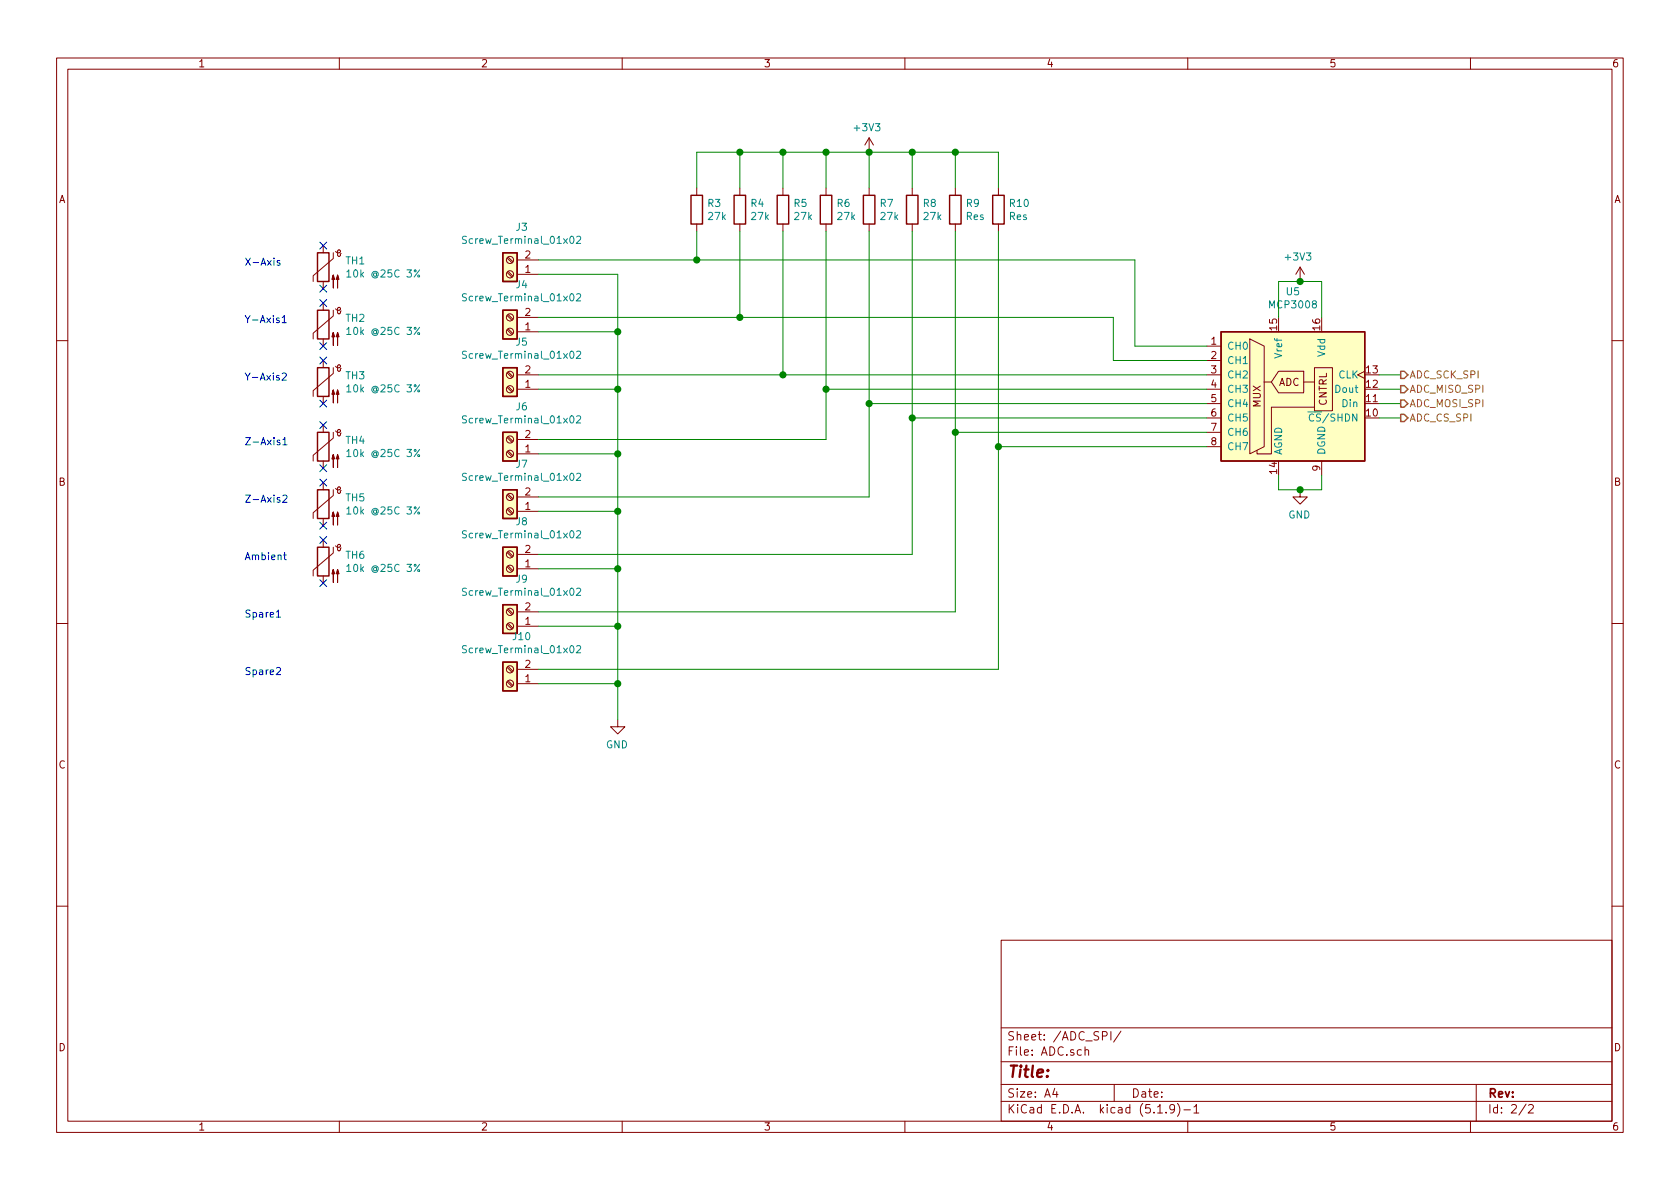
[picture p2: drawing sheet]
<svg xmlns="http://www.w3.org/2000/svg" width="297mm" height="210mm" viewBox="0 0 297 210" stroke-linecap="round" stroke-linejoin="round" font-family="sans-serif">
<g fill="none" stroke="#840000" stroke-width=".18">
<path d="M10 10.3h277v189.9h-277zM12 12.2h273v186.1h-273zM60 10.3v1.9M110 10.3v1.9M160 10.3v1.9M210 10.3v1.9M260 10.3v1.9M123.2 33.3v1.2M123.2 39.6v1.3M130.8 33.3v1.2M130.8 39.6v1.3M138.4 33.3v1.2"/>
<path d="M138.4 39.6v1.3M146 33.3v1.2M146 39.6v1.3M153.7 24.4v2.5M153.7 33.3v1.2M153.7 39.6v1.3M153.7 24.4l.7 1.2M153.7 24.4l-.8 1.2M161.3 33.3v1.2M161.3 39.6v1.3M168.9 33.3v1.2M168.9 39.6v1.3"/>
<path d="M176.5 33.3v1.2M176.5 39.6v1.3M57.1 43.4v1.3M57.1 49.8v1.2M57.1 53.6v1.3M57.1 59.9v1.3M58.9 44.7v1l-3.5 3.1v1M58.9 54.9v1l-3.5 3v1M59.3 44.4l.3 .3h.3l.3-.1v-.3l-.3-.1-.2 .2v.8l.2 .1 .3-.1v-.2l.1-.2M59.3 54.6l.3 .3h.3l.3-.2v-.2l-.3-.1-.2 .1v.8l.2 .2 .3-.1v-.3l.1-.1M89.7 55.8l.8 .8M89.7 58.3l.8 .9"/>
<path d="M89.7 45.6l.8 .9M89.7 48.2l.8 .8M89.8 55.6l.9 .9M89.8 58.2l.9 .8M89.8 45.5l.9 .8M89.8 48l.9 .8M91.4 58.7h3.8M91.4 56.1h3.8M91.4 48.5h3.8M91.4 46h3.8M221 59.9l2.5 1.3v17.8l-2.5 1.3zM229.9 47.2l.7 1.3"/>
<path d="M229.9 47.2v2.6M229.9 47.2l-.8 1.3M10 60.2h2M57.1 63.7v1.3M57.1 70.1v1.3M57.1 75.2v1.2M58.9 76.4v1.1l-3.5 3v1M58.9 65v1l-3.5 3.1v1M59.3 76.2l.3 .2 .3 .1 .3-.2v-.2l-.3-.2-.2 .2v.8l.2 .2 .3-.1v-.3l.1-.1M59.3 64.8l.3 .2h.3l.3-.1v-.3l-.3-.1-.2 .2v.8l.2 .2 .3-.2v-.2l.1-.2M89.7 77.4l.8 .8M89.7 79.9l.8 .9"/>
<path d="M89.7 66l.8 .8M89.7 68.5l.8 .8M89.8 77.2l.9 .8M89.8 79.8l.9 .8M89.8 65.8l.9 .8M89.8 68.3l.9 .9M91.4 66.3h3.8M91.4 68.8h3.8M91.4 77.7h3.8M213.4 61.2h2.5M213.4 63.7h2.5M213.4 66.3h2.5"/>
<path d="M213.4 68.8h2.5M213.4 71.4h2.5M213.4 73.9h2.5M213.4 76.4h2.5M213.4 79h2.5M223.5 67.6h1.3M226.1 65.7h4.4v3.8h-4.4l-1.3-1.9zM230.5 67.6h1.9M232.4 65h3.2v7.6h-3.2zM232.4 72h-7.6v8.3h-2.6v-.7M241.3 65.7l-1.3 .6 1.3 .6M285 60.2h2"/>
<path d="M57.1 81.5v1.3M57.1 85.3v1.3M57.1 91.7v1.3M57.1 95.5v1.3M58.9 96.8v1l-3.5 3v1M58.9 86.6v1l-3.5 3.1v1M59.3 96.5l.3 .3h.3l.3-.2v-.2l-.3-.1-.2 .1v.8l.2 .2 .3-.1v-.3l.1-.1M59.3 86.4l.3 .2h.3l.3-.1v-.3l-.3-.1-.2 .2v.8l.2 .1 .3-.1v-.2l.1-.2M89.7 97.7l.8 .8M89.7 87.5l.8 .9M89.7 90.1l.8 .8M89.8 97.5l.9 .9"/>
<path d="M89.8 87.4l.9 .8M89.8 89.9l.9 .8M91.4 98h3.8M91.4 90.4h3.8M91.4 87.9h3.8M91.4 80.3h3.8M229.9 86.6v1.3h-1.3l1.3 1.2 1.2-1.2h-1.2M233.7 81.5v2.6M10 110.3h2M57.1 101.8v1.3M89.7 107.9l.8 .8M89.7 110.4l.8 .8"/>
<path d="M89.7 100.2l.8 .9M89.7 118l.8 .9M89.8 107.7l.9 .8M89.8 110.2l.9 .9M89.8 100.1l.9 .8M89.8 117.9l.9 .8M91.4 110.7h3.8M91.4 108.2h3.8M91.4 100.6h3.8M91.4 118.4h3.8M285 110.3h2M89.7 120.6l.8 .8"/>
<path d="M89.8 120.4l.9 .8M91.4 120.9h3.8M109.2 127.2v1.3h-1.3l1.3 1.3 1.3-1.3h-1.3M10 160.2h2M177 166.3h108v32h-108zM285 160.2h2M60 198.3v1.9M110 198.3v1.9M160 198.3v1.9M177 194.8h108M177 191.8h108M177 187.8h108"/>
<path d="M177 181.8h108M186.5 192.5l-.4 1h1M186.8 193v1M191.8 185.7l.2-.1 .4 .1 .1 .9M191.8 185.1v1.5M194.9 183.2l.7-.1 .2-.2-.2-.4-.7-.1v1.5M196.4 182.4v1.5M197 191.8v3M198.2 182.3l-1.3 2M204.7 196.8h.8M206.2 196.7v.1M207.7 196l-.1 .1a.48 .48 0 0 1-.6 .1l-.2-.2 .2-.6a.48 .48 0 0 1 .6 .1 1.27 1.27 0 0 1-.2 1.2l-.4 .1"/>
<path d="M208.2 195.1a1.71 1.71 0 0 1 0 2.3M209.3 196.3h1.2M210 198.3v1.9M211.1 195.8l.4-.5v1.5M211.1 196.8h.9M260 198.3v1.9M261 191.8v6.5M269.8 195.2l-1.2 2M270.3 195.5l.2-.2h.3l.3 .5-.9 1h.9"/>
<circle cx="90.2" cy="56.1" r=".63"/>
<circle cx="90.2" cy="46" r=".63"/>
<circle cx="90.2" cy="58.7" r=".63"/>
<circle cx="90.2" cy="48.5" r=".63"/>
<circle cx="90.2" cy="77.7" r=".63"/>
<circle cx="90.2" cy="68.8" r=".63"/>
<circle cx="90.2" cy="66.3" r=".63"/>
<circle cx="90.2" cy="87.9" r=".63"/>
<circle cx="90.2" cy="80.3" r=".63"/>
<circle cx="90.2" cy="90.4" r=".63"/>
<circle cx="90.2" cy="98" r=".63"/>
<circle cx="90.2" cy="110.7" r=".63"/>
<circle cx="90.2" cy="108.2" r=".63"/>
<circle cx="90.2" cy="118.4" r=".63"/>
<circle cx="90.2" cy="100.6" r=".63"/>
<circle cx="90.2" cy="120.9" r=".63"/>
</g>
<g fill="none" stroke="#840000" stroke-width=".25">
<path d="M122.2 34.5h2v5.1h-2zM129.8 34.5h2v5.1h-2zM137.4 34.5h2v5.1h-2zM145 34.5h2.1v5.1h-2.1zM152.7 34.5h2v5.1h-2zM160.3 34.5h2v5.1h-2zM167.9 34.5h2v5.1h-2zM175.5 34.5h2v5.1h-2zM56.1 44.7h2.1v5.1h-2.1zM56.1 54.9h2.1v5h-2.1zM88.9 54.9h2.5v5h-2.5zM88.9 44.7h2.5v5.1h-2.5z"/>
<path d="M215.9 58.7h25.4v22.8h-25.4zM56.1 76.4h2.1v5.1h-2.1zM56.1 65h2.1v5.1h-2.1zM88.9 76.4h2.5v5.1h-2.5zM88.9 65h2.5v5.1h-2.5zM56.1 96.8h2.1v5h-2.1zM56.1 86.6h2.1v5.1h-2.1zM88.9 96.8h2.5v5h-2.5zM88.9 86.6h2.5v5.1h-2.5zM88.9 106.9h2.5v5.1h-2.5zM88.9 117.1h2.5v5.1h-2.5z"/>
</g>
<g fill="#ffffc2" stroke="#ffffc2" stroke-width=".18">
<path d="M88.9 106.9h2.5v5.1h-2.5z"/>
<path d="M88.9 96.8h2.5v5h-2.5z"/>
<path d="M215.9 58.7h25.4v22.8h-25.4z"/>
<path d="M88.9 86.6h2.5v5.1h-2.5z"/>
<path d="M88.9 76.4h2.5v5.1h-2.5z"/>
<path d="M88.9 65h2.5v5.1h-2.5z"/>
<path d="M88.9 54.9h2.5v5h-2.5z"/>
<path d="M88.9 44.7h2.5v5.1h-2.5z"/>
<path d="M88.9 117.1h2.5v5.1h-2.5z"/>
</g>
<g fill="none" stroke="#008484" stroke-width=".18">
<path d="M61.3 48.1l.4-.4v1.3M61.3 58.2l.4-.3v1.3M61.3 49h.8M61.3 59.2h.8M74.2 47.7l-1 1.3M74.2 57.9l-1 1.3M82.5 52l-.5-.1-.2 .2 .1 .4 .5 .2 .1 .3-.3 .2h-.4M82.5 41.9l-.5-.1-.2 .1 .1 .4 .5 .3 .1 .2-.3 .2h-.4M102 52.1l.4-.2 .3 .4-.1 .2-.7 .7h.8M102 41.9l.4-.1 .3 .3-.1 .2-.7 .7h.8M61.3 79.8l.4-.3v1.2M61.3 68.4l.4-.4v1.3"/>
<path d="M61.3 69.3h.8M74.2 79.5l-1 1.2M74.2 68l-1 1.3M82.5 73.6l-.5-.1-.2 .2 .1 .4 .5 .2 .1 .3-.3 .2-.4-.1M82.5 62.2l-.5-.1-.2 .1 .1 .5 .5 .2 .1 .2-.3 .3-.4-.1M102 73.7l.4-.2 .3 .4-.1 .2-.7 .7h.8M102 62.2l.4-.1 .3 .4-.1 .2-.7 .7h.8M231.2 72.8h1.3M232.3 73.3a.51 .51 0 0 0-.6 0 .51 .51 0 0 0-.2 .6 .46 .46 0 0 0 .2 .5 .46 .46 0 0 0 .6-.1M61.3 90l.4-.4v1.3M61.3 90.9h.8M61.3 80.7h.8"/>
<path d="M74.2 99.8l-1 1.3M74.2 89.6l-1 1.3M82.5 93.9l-.5-.1-.2 .2 .1 .4 .5 .2 .1 .3-.3 .2h-.4M82.5 83.8l-.5-.1-.2 .1 .1 .4 .5 .3 .1 .2-.3 .3-.4-.1M102 94l.4-.2 .3 .4-.1 .2-.7 .7h.8M102 83.8l.4-.1 .3 .3-.1 .2-.7 .8h.8M61.3 100.1l.4-.3v1.3M61.3 101.1h.8M82.5 104.1l-.5-.1-.2 .1 .1 .5 .5 .2 .1 .2-.3 .3-.4-.1M82.5 114.2h-.5l-.2 .1 .1 .4 .5 .3 .1 .2-.3 .2h-.4M102 104.1l.4-.1 .3 .4-.1 .2-.7 .7h.8M102 114.3l.4-.1 .3 .3-.1 .2-.7 .7h.8"/>
<circle cx="74" cy="59" r=".18"/>
<circle cx="74" cy="48.8" r=".18"/>
<circle cx="74" cy="69.1" r=".18"/>
<circle cx="74" cy="90.7" r=".18"/>
<circle cx="74" cy="80.6" r=".18"/>
<circle cx="74" cy="100.9" r=".18"/>
</g>
<g fill="#840000" stroke="#840000" stroke-width=".18">
<path d="M59.7 48.6l.2 .8h-.5l.3-.8v2.3z"/>
<path d="M58.9 48.6l.3 .8h-.5l.2-.8v2.3z"/>
<path d="M59.7 100.7l.2 .8h-.5l.3-.8v2.3z"/>
<path d="M58.9 100.7l.3 .8h-.5l.2-.8v2.3z"/>
<path d="M59.7 90.5l.2 .8h-.5l.3-.8v2.3z"/>
<path d="M58.9 90.5l.3 .8h-.5l.2-.8v2.3z"/>
<path d="M59.7 80.4l.2 .7h-.5l.3-.7v2.3z"/>
<path d="M58.9 80.4l.3 .7h-.5l.2-.7v2.3z"/>
<path d="M59.7 69l.2 .7h-.5l.3-.7v2.2z"/>
<path d="M58.9 69l.3 .7h-.5l.2-.7v2.2z"/>
<path d="M59.7 58.8l.2 .8h-.5l.3-.8v2.3z"/>
<path d="M58.9 58.8l.3 .8h-.5l.2-.8v2.3z"/>
</g>
<g fill="none" stroke="#008400" stroke-width=".18">
<path d="M123.2 33.3v-6.4h53.3v6.4M130.8 26.9v6.4M138.4 26.9v6.4M146 26.9v6.4M153.7 26.9v6.4M161.3 26.9v6.4M168.9 26.9v6.4M95.2 56.1h101.6v7.6h16.6M95.2 48.5h14v78.7M95.2 58.7h14M95.2 46h105.5v15.2h12.7M123.2 40.9v5.1"/>
<path d="M130.8 40.9v15.2M138.4 40.9v25.4M146 40.9v36.8h-50.8M153.7 40.9v47h-58.5M161.3 40.9v57.1h-66.1M168.9 40.9v67.3h-73.7M176.5 40.9v77.5h-81.3M226.1 56.1v-6.3h7.6v6.3M95.2 68.8h14M95.2 66.3h118.2M146 68.8h67.4M153.7 71.4h59.7"/>
<path d="M161.3 73.9h52.1M168.9 76.4h44.5M176.5 79h36.9M243.8 73.9h3.8M243.8 71.4h3.8M243.8 68.8h3.8M243.8 66.3h3.8M95.2 90.4h14M95.2 80.3h14M226.1 84.1v2.5h7.6v-2.5M95.2 110.7h14M95.2 100.6h14"/>
<path d="M95.2 120.9h14"/>
</g>
<path d="M247.6 65.7h.7l.6 .6-.6 .6h-.7zM247.6 73.3h.7l.6 .6-.6 .6h-.7zM247.6 70.7h.7l.6 .7-.6 .6h-.7zM247.6 68.2h.7l.6 .6-.6 .7h-.7z" fill="none" stroke="#848400" stroke-width=".25"/>
<g fill="none" stroke="#0000c2" stroke-width=".18">
<path d="M49.5 46.1h-.3l-.2 .1v.2l.5 .2v.3h-.5M49.9 56.2l.4-.4v1.3M49.9 57.1h.7M49.5 77.9l-.3-.1-.2 .2v.2l.5 .1v.3h-.5M49.9 66.1l.5-.1 .2 .1v.2v.2l-.8 .7h.8M50 77.7l.4-.3v1.3M50 78.7h.7M50 87.7l.5-.2 .2 .4-.7 .9h.7M50.1 98.1h.5M50.3 97.7v1.1l.3 .2M48.9 118.2l.5-.2 .2 .4-.8 .9h.8M48.9 108.2l.3-.3v1.2"/>
<path d="M48.9 109.1h.7"/>
</g>
<g fill="#008400" stroke="#008400" stroke-width=".25">
<circle cx="109.2" cy="68.8" r=".51"/>
<circle cx="130.8" cy="56.1" r=".51"/>
<circle cx="123.2" cy="46" r=".51"/>
<circle cx="138.4" cy="66.3" r=".51"/>
<circle cx="146.1" cy="68.8" r=".51"/>
<circle cx="130.8" cy="26.9" r=".51"/>
<circle cx="153.7" cy="71.4" r=".51"/>
<circle cx="109.2" cy="120.9" r=".51"/>
<circle cx="229.9" cy="86.6" r=".51"/>
<circle cx="109.2" cy="58.7" r=".51"/>
<circle cx="168.9" cy="26.9" r=".51"/>
<circle cx="176.5" cy="79" r=".51"/>
<circle cx="109.2" cy="80.3" r=".51"/>
<circle cx="161.3" cy="26.9" r=".51"/>
<circle cx="229.9" cy="49.8" r=".51"/>
<circle cx="109.2" cy="90.4" r=".51"/>
<circle cx="168.9" cy="76.4" r=".51"/>
<circle cx="153.7" cy="26.9" r=".51"/>
<circle cx="109.2" cy="100.6" r=".51"/>
<circle cx="146.1" cy="26.9" r=".51"/>
<circle cx="161.3" cy="73.9" r=".51"/>
<circle cx="109.2" cy="110.7" r=".51"/>
<circle cx="138.4" cy="26.9" r=".51"/>
</g>
<g fill="none" stroke="#000084" stroke-width=".18">
<path d="M56.5 53l1.3 1.2M56.5 42.8l1.3 1.2M56.5 50.4l1.3 1.3M57.8 53l-1.3 1.2M57.8 42.8l-1.3 1.2M57.8 50.4l-1.3 1.3M56.5 74.6l1.3 1.2M56.5 70.8l1.3 1.2M56.5 63.1l1.3 1.3M56.5 60.6l1.3 1.2M57.8 74.6l-1.3 1.2M57.8 70.8l-1.3 1.2"/>
<path d="M57.8 63.1l-1.3 1.3M57.8 60.6l-1.3 1.2M56.5 94.9l1.3 1.2M56.5 92.3l1.3 1.3M56.5 84.7l1.3 1.2M56.5 82.2l1.3 1.2M57.8 94.9l-1.3 1.2M57.8 92.3l-1.3 1.3M57.8 84.7l-1.3 1.2M57.8 82.2l-1.3 1.2M56.5 102.5l1.3 1.2M57.8 102.5l-1.3 1.2"/>
</g>
<text font-size="2.8" fill="#840000" x="178" y="190.5">Title:</text>
<g font-size="2.1" fill="#840000">
<text x="178" y="184">Sheet: /ADC_SPI/</text>
<text x="178" y="186.7">File: ADC.sch</text>
<text x="178" y="196.9">KiCad E.D.A. kicad (5.1.9)-1</text>
<text x="178" y="194.1">Size: A4</text>
<text x="200" y="194.1">Date:</text>
<text x="263" y="194.1">Rev:</text>
<text x="263" y="196.9">Id: 2/2</text>
</g>
<g font-size="1.8" fill="#840000">
<text x="35" y="11.9">1</text>
<text x="85" y="11.9">2</text>
<text x="135" y="11.9">3</text>
<text x="185" y="11.9">4</text>
<text x="235" y="11.9">5</text>
<text x="285" y="11.9">6</text>
<text x="10.4" y="35.9">A</text>
<text x="285.4" y="35.9">A</text>
<text x="92.9" y="45.7">2</text>
<text x="92.9" y="48.3">1</text>
<text x="92.9" y="58.4">1</text>
<text x="92.9" y="55.9">2</text>
<text x="225.8" y="58.4" transform="rotate(-90 225.8 58.4)">15</text>
<text x="233.4" y="58.4" transform="rotate(-90 233.4 58.4)">16</text>
<text x="214.1" y="61">1</text>
<text x="214.1" y="63.5">2</text>
<text x="92.9" y="68.6">1</text>
<text x="92.9" y="66">2</text>
<text x="214.1" y="66">3</text>
<text x="214.1" y="68.6">4</text>
<text x="214.1" y="71.1">5</text>
<text x="226.1" y="68.2">ADC</text>
<text x="234.6" y="71.8" transform="rotate(-90 234.6 71.8)">CNTRL</text>
<text x="241.6" y="71.1">11</text>
<text x="241.6" y="68.6">12</text>
<text x="241.6" y="66">13</text>
<text x="92.9" y="77.5">2</text>
<text x="214.1" y="73.7">6</text>
<text x="214.1" y="76.2">7</text>
<text x="222.9" y="72.1" transform="rotate(-90 222.9 72.1)">MUX</text>
<text x="241.6" y="73.7">10</text>
<text x="92.9" y="80">1</text>
<text x="214.1" y="78.7">8</text>
<text x="225.8" y="83.8" transform="rotate(-90 225.8 83.8)">14</text>
<text x="233.4" y="83.3" transform="rotate(-90 233.4 83.3)">9</text>
<text x="10.4" y="85.9">B</text>
<text x="92.9" y="87.6">2</text>
<text x="285.4" y="85.9">B</text>
<text x="92.9" y="90.2">1</text>
<text x="92.9" y="100.3">1</text>
<text x="92.9" y="97.8">2</text>
<text x="92.9" y="107.9">2</text>
<text x="92.9" y="110.5">1</text>
<text x="92.9" y="118.1">2</text>
<text x="92.9" y="120.6">1</text>
<text x="10.4" y="135.9">C</text>
<text x="285.4" y="135.9">C</text>
<text x="10.4" y="185.9">D</text>
<text x="285.4" y="185.9">D</text>
<text x="35" y="199.9">1</text>
<text x="85" y="199.9">2</text>
<text x="135" y="199.9">3</text>
<text x="185" y="199.9">4</text>
<text x="235" y="199.9">5</text>
<text x="285" y="199.9">6</text>
</g>
<g font-size="1.8" fill="#008484">
<text x="151.2" y="23.2">+3V3</text>
<text x="91.3" y="40.8">J3</text>
<text x="125.2" y="36.6">R3</text>
<text x="125.3" y="38.9">27k</text>
<text x="132.8" y="36.6">R4</text>
<text x="132.9" y="38.9">27k</text>
<text x="140.4" y="36.6">R5</text>
<text x="140.5" y="38.9">27k</text>
<text x="148" y="36.6">R6</text>
<text x="148.2" y="38.9">27k</text>
<text x="155.7" y="36.6">R7</text>
<text x="155.8" y="38.9">27k</text>
<text x="163.3" y="36.6">R8</text>
<text x="163.4" y="38.9">27k</text>
<text x="170.8" y="38.9">Res</text>
<text x="170.9" y="36.6">R9</text>
<text x="178.4" y="38.9">Res</text>
<text x="178.6" y="36.6">R10</text>
<text x="61.2" y="46.8">TH1</text>
<text x="82.5" y="43.1">Screw_Terminal_01x02</text>
<text x="227.4" y="46.1">+3V3</text>
<text x="62.1" y="49.1">10k @25C 3%</text>
<text x="82.5" y="53.3">Screw_Terminal_01x02</text>
<text x="91.3" y="51">J4</text>
<text x="227.5" y="52.2">U5</text>
<text x="61.2" y="56.9">TH2</text>
<text x="62.1" y="59.2">10k @25C 3%</text>
<text x="224.7" y="54.5">MCP3008</text>
<text x="82.5" y="63.4">Screw_Terminal_01x02</text>
<text x="91.3" y="61.1">J5</text>
<text x="216.9" y="61.8">CH0</text>
<text x="216.9" y="64.4">CH1</text>
<text x="226.7" y="63.1" transform="rotate(-90 226.7 63.1)">Vref</text>
<text x="234.3" y="63" transform="rotate(-90 234.3 63)">Vdd</text>
<text x="61.2" y="67.1">TH3</text>
<text x="62.1" y="69.4">10k @25C 3%</text>
<text x="216.9" y="66.9">CH2</text>
<text x="216.9" y="69.5">CH3</text>
<text x="236.2" y="69.5">Dout</text>
<text x="236.7" y="66.9">CLK</text>
<text x="82.5" y="74.9">Screw_Terminal_01x02</text>
<text x="91.3" y="72.6">J6</text>
<text x="216.9" y="72">CH4</text>
<text x="216.9" y="74.5">CH5</text>
<text x="216.9" y="77.1">CH6</text>
<text x="232.3" y="74.5">CS/SHDN</text>
<text x="237.4" y="72">Din</text>
<text x="61.2" y="78.5">TH4</text>
<text x="62.1" y="80.8">10k @25C 3%</text>
<text x="91.3" y="82.7">J7</text>
<text x="216.9" y="79.6">CH7</text>
<text x="226.7" y="80.5" transform="rotate(-90 226.7 80.5)">AGND</text>
<text x="234.3" y="80.5" transform="rotate(-90 234.3 80.5)">DGND</text>
<text x="61.2" y="88.7">TH5</text>
<text x="82.5" y="85">Screw_Terminal_01x02</text>
<text x="62.1" y="91">10k @25C 3%</text>
<text x="82.5" y="95.2">Screw_Terminal_01x02</text>
<text x="91.3" y="92.9">J8</text>
<text x="227.8" y="91.7">GND</text>
<text x="61.2" y="98.8">TH6</text>
<text x="62.1" y="101.1">10k @25C 3%</text>
<text x="82.5" y="105.4">Screw_Terminal_01x02</text>
<text x="91.3" y="103">J9</text>
<text x="90.8" y="113.2">J10</text>
<text x="82.5" y="115.5">Screw_Terminal_01x02</text>
<text x="107.1" y="132.3">GND</text>
</g>
<g font-size="1.8" fill="#0000c2">
<text x="43.2" y="47">X-Axis</text>
<text x="43.2" y="57.1">Y-Axis1</text>
<text x="43.2" y="67.3">Y-Axis2</text>
<text x="43.2" y="78.7">Z-Axis1</text>
<text x="43.2" y="88.9">Z-Axis2</text>
<text x="43.2" y="99.1">Ambient</text>
<text x="43.2" y="109.2">Spare1</text>
<text x="43.2" y="119.4">Spare2</text>
</g>
<g font-size="1.8" fill="#848400">
<text x="249.2" y="66.9">ADC_SCK_SPI</text>
<text x="249.2" y="69.5">ADC_MISO_SPI</text>
<text x="249.2" y="74.5">ADC_CS_SPI</text>
<text x="249.2" y="72">ADC_MOSI_SPI</text>
</g>
</svg>
